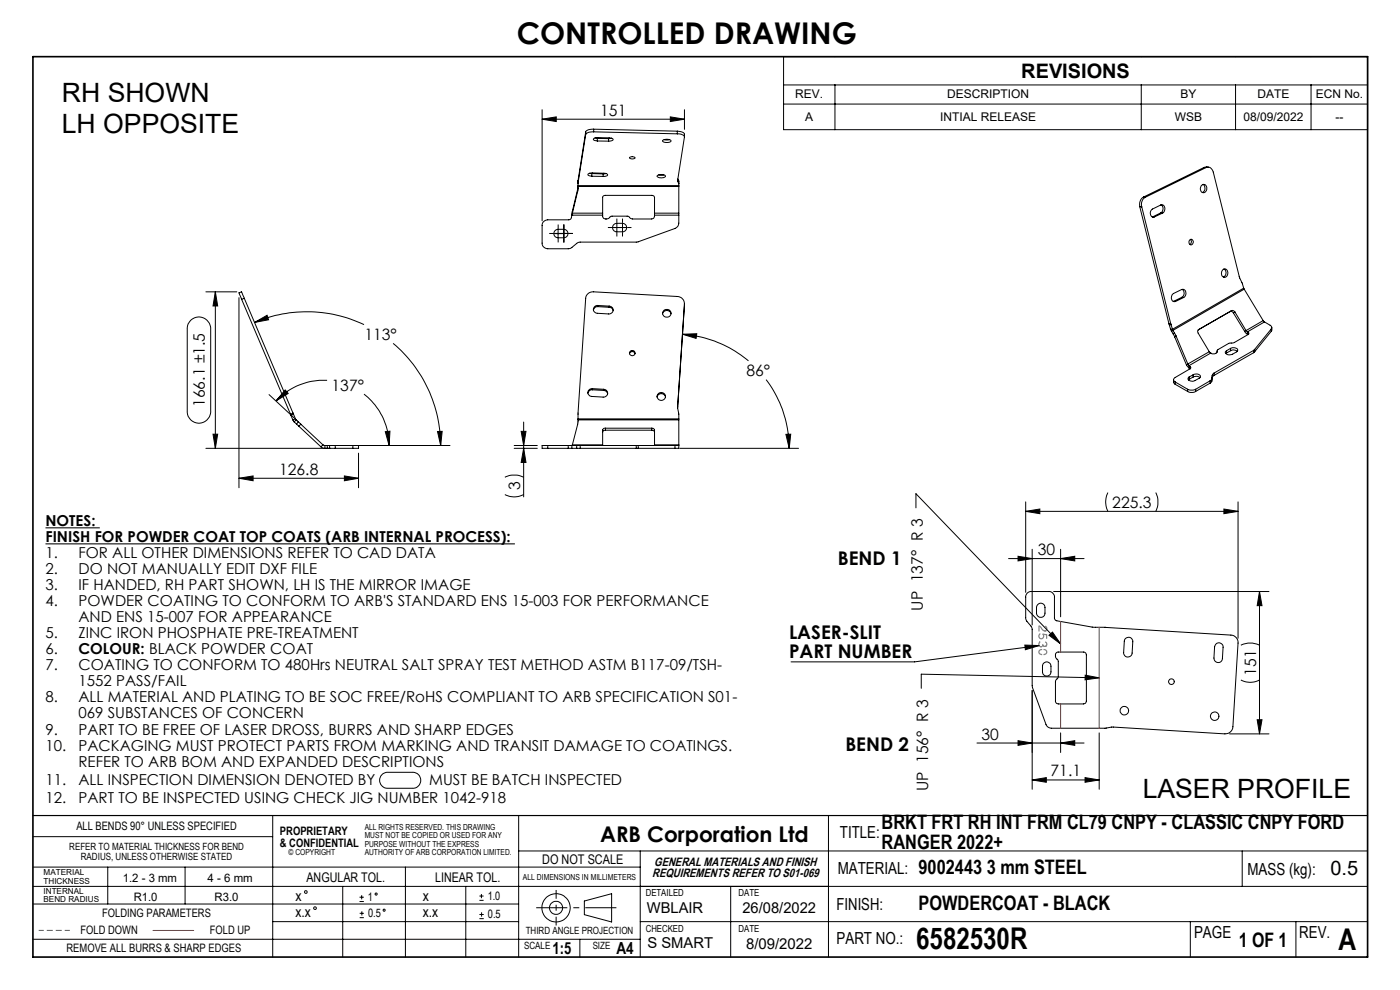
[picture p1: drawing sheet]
<svg xmlns="http://www.w3.org/2000/svg" width="297mm" height="210mm" viewBox="0 0 297 210" stroke-linecap="round" stroke-linejoin="round" font-family="sans-serif">
<g fill="none" stroke="#000" stroke-width=".21">
<path d="M166.2 12h123.9v15.5h-123.9zM166.2 18h123.9M177.1 18v9.5M242.1 18v9.5M262.1 18v9.5M278.1 18v9.5M115 25.3l3-.5v1zM115 23.3v23.5M115 25.3h30.2M122.6 38.3v.1M122.6 39.4v.1M122.6 39.5v1"/>
<path d="M122.6 39.6v.5M122.6 38.3v1.1M122.6 39.4h21.4M122.6 39.5h21.4M124.2 28.5l-1.6 10.5M124.2 28v.5M124.2 28l-1.6 10.3M125.1 36.8h.5M125.6 37.4l-.9-.3a.67 .67 0 0 1 1-.4l2.4 .1a.5 .5 0 0 1 .5-.1 .5 .5 0 0 1 .2 .5l-.8 .2M125.6 37.4h2.4M125.6 36.8v.6M125.6 36.8l2.4 .1"/>
<path d="M125.9 28a1.7 1.7 0 0 0-1.7 .5M125.9 27.4a1.61 1.61 0 0 0-1.7 .6M125.9 27.4v.6M125.9 28l17.8 .4M125.9 27.4l17.8 .4M126.2 29.3h.5M126.7 29.9l-.8-.2a.62 .62 0 0 1 .9-.5h2.4l.8 .3a.62 .62 0 0 1-.9 .4M126.7 29.9h2.4M126.7 29.3v.6M126.7 29.3l2.4 .1M128 36.9v.5M128.6 36.8l-.6 .1"/>
<path d="M129.1 29.4v.5M129.8 29.3l-.7 .1M133.6 33.4a.84 .84 0 0 1 1.1 .1 .8 .8 0 0 1-1.1-.1zM139.5 37.2l.4-.1a1.16 1.16 0 0 1 1.3 .3 1.33 1.33 0 0 1-1.8 0zM139.7 37.1h1.1M140.6 29.8l.4-.2a1.11 1.11 0 0 1 1.3 .3 1.38 1.38 0 0 1-1.8-.1zM140.9 29.6h1.1M142.2 24.8l3 .5-3 .5zM143.7 28.4a1.47 1.47 0 0 1 1.5 .6M143.7 27.8a1.17 1.17 0 0 1 1.5 1.2M143.7 27.8v.6M143.8 38.4l.2 .6"/>
<path d="M143.8 38.2v.2M143.8 38l.2 .3M144 38.3v.1M144 38.3v1.1M144 39.4v.1M144 39.5v5.7M145.2 23.3v4.1M145.2 29l-1.4 9.4M166.2 22.1h123.9M255 39.3a.7 .7 0 0 1 .8 0 .7 .7 0 0 1 .2 .9 .73 .73 0 0 1-1 .6 .73 .73 0 0 1-.3-1.2zM255.2 39.1a1.01 1.01 0 0 1-.1 1.7M255.4 35.5l.4 .1"/>
<path d="M255.4 35.5l-12.8 6.3M255.8 35.6a1.12 1.12 0 0 1 1.6 .9l5.5 22.2 .9 2.4M255.8 35.6l-12.8 6.2M256.4 35.4l-1 .1M117.4 49.6h2M117.7 49l.5-.3 1.4-.1a.9 .9 0 0 1 .9 .9 .9 .9 0 0 1-.9 .9h-1.2a.9 .9 0 0 1-.7-1.4zM118.4 48.5v2M121.3 45.6h.1M121.3 45.6l-.1 .6-.4 .4h-4.6a1.2 1.2 0 0 0-1.2 1.2v3.8a1.2 1.2 0 0 0 1.2 1.2l4.7-.1 1.5-1.1 .6-.2h12.2l8-2.9a1.21 1.21 0 0 0 .8-1.2v-1.7M121.3 45.6h6.5M121.4 45.2l-.1 .4M121.4 44.8l-.1 .8"/>
<path d="M121.4 45.2h6.4M121.4 44.8v.4M122.6 40.5l-1.2 4.7M122.6 40.1v.4M122.6 40.1l-1.2 4.7M127.8 45.2v-3.3a.5 .5 0 0 1 .6-.5h9.9a.5 .5 0 0 1 .6 .5v3.3M127.8 45.2v.4M127.8 45.6a.84 .84 0 0 0 .7 .8 .84 .84 0 0 0 .9-.4l.3-.1h3.5l.5 .4 .5 .2h4.1a.64 .64 0 0 0 .6-.9M130.2 47.6l.6-.2h1.2a.9 .9 0 0 1 .9 .9 .9 .9 0 0 1-.9 .9h-1.2a.88 .88 0 0 1-.8-.6 .88 .88 0 0 1 .2-1zM138.9 45.2v.4M138.9 45.2h5.1M138.9 45.6h5.1"/>
<path d="M144 45.2v.4M241.8 43.8l.4 .1M241.8 43.8l6.2 24.8M242.2 43.9l6.2 24.7M242.6 41.8a1.87 1.87 0 0 0-.8 2M242.6 41.8h.4M243 41.8a1.79 1.79 0 0 0-.8 2.1M244.5 46h.4M244.5 46h-.1M246.3 45.1l.4 .1M246.3 45.1l-1.8 .9M246.3 43.5a1.01 1.01 0 0 1 0 1.6"/>
<path d="M246.7 45.2a.95 .95 0 0 0 .4-1 .95 .95 0 0 0-.7-.8l-1.9 .9a.93 .93 0 0 0-.5 1 .93 .93 0 0 0 .8 .8l.1-.1M246.7 45.2l-1.8 .8M252.5 50.8a.54 .54 0 0 1 .7 .6 .54 .54 0 0 1-.8 .4l-.2-.6zM252.6 50.8a.73 .73 0 0 1-.2 1M259.5 57.1a.87 .87 0 0 1 1 .6 .87 .87 0 0 1-.5 1.1 .84 .84 0 0 1-.9-.5 .84 .84 0 0 1 .3-1.1zM259.7 57.1a.98 .98 0 0 1-.2 1.7M40.5 67.9a2.5 2.5 0 0 1 2.7-.5 2.5 2.5 0 0 1 1.5 2.3v17.6a2.49 2.49 0 0 1-2.5 2.5 2.49 2.49 0 0 1-2.5-2.5v-17.6a2.38 2.38 0 0 1 .8-1.8zM43.7 61.9h6.5M45.7 61.9l.5 3h-1zM45.7 61.9v33.2M50.7 63.1v40.4M51.3 63.5l10.3 24.4"/>
<path d="M51.8 63.3l-.6-1.4-.5 .3 .6 1.3M51.8 63.3l-.5 .2M51.8 63.3l10.4 24.3M54 68.4l2.7-1.5 .3 .9zM54 68.4a28.4 28.4 0 0 1 23.2 .5M83.4 72.8a28.4 28.4 0 0 1 10.1 21.7M126.8 64.8a.83 .83 0 0 0-.9 .8 .83 .83 0 0 0 .8 .9l2.4 .1a.83 .83 0 0 0 1-.8 .83 .83 0 0 0-.9-.9M126.8 65l-.6 .2-.3 .5M126.8 64.8l2.4 .1M126.8 64.8v.2M126.8 65l2.4 .2M129.2 65.2l.6 .2 .3 .5"/>
<path d="M129.2 64.9v.3M133.6 75a.6 .6 0 0 1 .5-.4 .6 .6 0 0 1 .6 .4M140.6 66.6a.9 .9 0 0 1 .9-.7 .9 .9 0 0 1 .8 .7M144.8 70.9l3-.1-.1 1zM144.8 70.9a24.8 24.8 0 0 1 14 5.6M145.2 64.4v.3M248 68.6v.3M248 68.6h.4M248 68.9h.4M248 68.9l.3 .9M248.3 69.8l.2 .5M248.3 69.8h.4"/>
<path d="M248.4 68.6v.3M248.4 68.9l.3 .9M248.5 70.3l.4 .5M248.7 69.8l.1 .3M248.8 70.1l.4 .6M248.8 70.1l-.3 .2M248.9 70.8l.3 .7M249 63.9l.4 .1M249 63.9l-.1 .1M249.2 70.7l.3 .6M249.2 70.7l-.3 .1M249.2 71.5l2.5 5.9"/>
<path d="M249.5 71.3l2.5 5.9M249.5 71.3l-.3 .2M250.7 63.1h.4M250.7 63.1l-1.7 .8M250.8 61.4a1.01 1.01 0 0 1-.1 1.7M251.1 63.1a.93 .93 0 0 0 .5-.9 .93 .93 0 0 0-.7-.8l-1.9 .9a.92 .92 0 0 0-.5 .9 .92 .92 0 0 0 .7 .8h.2M251.1 63.1l-1.7 .9M251.7 77.4l.5 .7M252 77.2l.2 .4M252 77.2l-.3 .2M252.2 77.6l.3 .2M252.2 77.6v.5"/>
<path d="M252.2 78.1l.2 .1M252.3 80v.5M252.4 78.2l-3.1 1.9a.5 .5 0 0 0-.3 .4 .5 .5 0 0 0 .3 .5M252.5 77.8l.1 .2-.2 .2M252.5 77.8v.4M253.1 79.5a1 1 0 0 1 1.6 .4l-.2 .2-1 .6a1.04 1.04 0 0 1-1.5-.4l.3-.3M253.1 80a1.31 1.31 0 0 1 1.5 .1M253.1 79.5l-.8 .5M253.1 79.5v.5M253.1 80l-.8 .5M254.2 69.9h.1a.51 .51 0 0 0-.1 .8l2.3 3.9M256.5 74.6l.4 .3"/>
<path d="M256.5 74.6l-4.5 2.6M256.9 74.9l-4.7 2.7M257.2 79.6l-.1 .8M257.2 79.6v.5M257.5 79.2l-.3 .4M257.5 79.6l-.3 .5M257.5 79.2v.4M258.2 74.4v.2M260.2 74.9l-.2 .1M260.2 74.4v.5M261.1 73.9a1.04 1.04 0 0 1 1.5 .4l-.1 .2-1 .6a.95 .95 0 0 1-1.5-.5l.2-.2M261.1 74.4a1.35 1.35 0 0 1 1.4 .1"/>
<path d="M261.1 73.9l-.9 .5M261.1 73.9v.5M261.1 74.4l-.9 .5M261.2 65.9h.5l.3 .3M261.2 65.9l-.3 .2a.52 .52 0 0 1 .8 .3M261.2 65.9l-7 4.1M261.7 66.4l2.4 3.9M262 66.2l2.3 3.9M262 66.2l-.3 .2M263.8 61.1l.1 .2M263.8 61.1l-15.1 8.7M263.9 61.3l-15.1 8.8"/>
<path d="M263.9 61.3l4.1 6.7M264.1 70.3l.5 .6M264.3 70.1l.3 .3M264.3 70.1l-.2 .2M264.6 70.4l.2 .1M264.6 70.4v.5M264.6 70.9l.2 .1M264.8 71l-3 1.7-1.1 .1-2.4 1.4-.1 .2a.8 .8 0 0 1-.5 .7 .8 .8 0 0 1-.8-.2M264.8 70.5a.26 .26 0 0 1 .1 .2 .26 .26 0 0 1-.1 .3M264.8 70.5v.5M266 74.3l-8.5 4.9M266 74.3v.5"/>
<path d="M266 74.8l-8.5 4.8M266.2 74.1l-.2 .2M266.2 74.6l-.2 .2M266.2 74.1v.5M268 68l.3 .3M268 68l-3.7 2.1M268.3 68.3l1.2 .7a.52 .52 0 0 1 .2 .8M268.3 68.3l-3.7 2.1M269.7 69.8l-3.5 4.3M269.7 69.8v.5M269.7 70.3l-3.5 4.3M269.8 69.5l-.1 .8"/>
<path d="M43.7 95.1h26.4M45.2 92.1h1l-.5 3zM57.1 83.7l6 5.6M60.5 82.7l.6 .8-2.5 1.5zM61.6 87.9l.1 .2M61.7 88.1l.4 1M62.1 89.1l.3 .4M62.2 87.6l.1 .3M62.2 87.6l-.6 .3M62.3 87.9l-.6 .2M62.3 87.9l.4 1M62.4 89.5l.5 .4"/>
<path d="M62.7 88.9l.1 .2M62.7 88.9l-.6 .2M62.8 89.1l-.4 .4M62.8 89.1l.5 .4M62.9 89.9l.5 .5M63.3 89.5l.5 .5M63.3 89.5l-.4 .4M63.4 90.4l4.7 4.4M63.8 90l-.4 .4M63.8 90l4.7 4.4M68.5 94.4l.4 .1M68.5 94.4l-.4 .4"/>
<path d="M68.9 94.5v.6l-.8-.3M68.9 94.5h.5M69.4 80.7a13.9 13.9 0 0 0-10.8 4.3M69.4 94.5v.6h.5M69.4 94.5h.5M69.9 95.1h1.2M69.9 94.5h1.2M69.9 94.5v.6M71.1 95.1h3.8M71.1 94.5v.6M71.1 94.5h3.8M74.9 94.5h1.2v.6h-1.2"/>
<path d="M74.9 94.5v.6M75.8 94.5h19.7M76.1 96.1v7.4M77.2 83.6a13.7 13.7 0 0 1 5.3 10.9M81.7 91.6l1-.1-.2 3zM92.8 91.5h1l-.3 3zM109.1 95.1h4.9M109.1 94.5h4.9M110.6 91.5h1l-.5 3zM111.1 89.5v15.9M111.1 95.1l.5 3h-1zM116.2 94.5h-1.2v.6h1.2"/>
<path d="M116.2 95.1h4.3M116.2 94.5h4.3M116.2 94.5v.6M120.5 94.5h.8M120.5 95.1h.8M120.5 94.5v.6M121.3 95.1h1M121.3 94.5h1M121.3 94.5v.6M121.4 94.4l-.1 .1M121.4 94.4h6.4M122.3 94.5h.8"/>
<path d="M122.3 95.1h.8M122.3 94.5v.6M122.6 89.1v.7l-1.2 4.6M122.6 88.9v.2M122.6 88.9l1.6-25.6a1.52 1.52 0 0 1 1.7-1.4l17.8 1a1.57 1.57 0 0 1 1.5 1.5l-1.4 22v-.2l.2 1.5v1.2M122.6 89.1h21.4M122.6 88.9h21.4M123.1 95.1h11.9M123.1 94.5h11.9M123.1 94.5v.6M125.7 82.4a.83 .83 0 0 0-1 .8 .83 .83 0 0 0 .9 .9l2.4 .1a.83 .83 0 0 0 .9-.7 .83 .83 0 0 0-.8-.9M125.7 82.7l-.6 .2-.4 .5"/>
<path d="M125.7 82.4l2.4 .2M125.7 82.4v.3M125.7 82.7l2.4 .1M127.8 94.4v.1M128.1 82.8l.6 .3 .2 .4M128.1 82.6v.2M128.4 90.8l-.3 .1-.3 .2v3.3M128.4 91.3a.5 .5 0 0 0-.6 .4M128.4 90.8h9.9M128.4 90.8v.5M128.4 91.3h9.9M135 94.5h.4"/>
<path d="M135 95.1h.4M135 94.5v.6M135.4 95.1h7.8M135.4 94.5h7.8M135.4 94.5v.6M138.3 90.8l.3 .1 .3 .3v3.2M138.3 91.3a.5 .5 0 0 1 .6 .4M138.3 90.8v.5M138.9 94.4v.1M138.9 94.4h5.1M139.4 84.2a.93 .93 0 0 1 .9-.7 .93 .93 0 0 1 .9 .7M143.2 94.5h.8"/>
<path d="M143.2 94.5v.6M144 94.5v.6h-.8M144 94.4v.1M144 88.9v.2M144 89.1v5.3M144.2 95.1h25.2M162.5 80.5a24.3 24.3 0 0 1 4.9 14.6M166.7 92.1h1l-.3 3zM249 80.6v.6l.3 .3M249.3 81l2.7 1.6M249.3 81v.5M249.3 81.5l2.7 1.5"/>
<path d="M252 82.6a2.12 2.12 0 0 0 1.6 0M252 83a1.8 1.8 0 0 0 1.6 0M252 82.6v.4M252.3 80.5l-.2 .1M253.6 82.6v.4M256.7 80.8l-3.1 1.8M256.7 80.8v.5M256.7 81.3l-3.1 1.7M257.1 80.4l-.4 .4M257.1 80.8l-.4 .5M257.1 80.4v.4M257.2 80.1l-.1 .7"/>
<path d="M50.7 101.5l3-.5v1zM50.7 101.5h25.4M73.1 101l3 .5-3 .5zM107.1 104.9a4.2 4.2 0 0 0 4 0M107.1 101.2a4.5 4.5 0 0 1 4 0M194.3 107.7v-3l30.7 31.9M214 118.5h16M216 118l3 .5-3 .5zM217.6 108.5l3-.5v1zM217.6 106.5v19.2M217.6 108.5h45M219 116.5v16.1"/>
<path d="M225 118.5l3-.5v1zM225 116.5v14.3M235 104.5a4.5 4.5 0 0 0 0 4M245.2 104.5a4.5 4.5 0 0 1 0 4M259.6 108l3 .5-3 .5zM262.6 106.5v28.9M217.4 136.8l3.1 .1-3 .9zM217.9 125.8l.6-.3h4a1.2 1.2 0 0 1 1.2 1.2v4.5l.2 .4 .3 .1 7.8 1.4h2.5l26.6 1.6a1.57 1.57 0 0 1 1.5 1.7l-1.1 17.8a1.63 1.63 0 0 1-1.6 1.5l-23.7-1.5-1.7 .3h-11.5a1.25 1.25 0 0 1-1.1-.8l-2.9-8.2v-12.2l-1.4-2.1v-4.8zM220.2 128.2a.88 .88 0 0 1 .9-.2 .88 .88 0 0 1 .6 .9v1.2a.9 .9 0 0 1-.9 .8 .9 .9 0 0 1-.9-.8v-1.5zM220.5 136.9l-26.5 3.5h-26.2M222.5 134.8l.8-.7 1.7 2.5zM223.5 125.5h45.7"/>
<path d="M224.1 138.5l.3-.2h5.5a.6 .6 0 0 1 .6 .6v9.8a.6 .6 0 0 1-.6 .6h-5.4a.6 .6 0 0 1-.6-.6v-4.1l.6-1v-3.5a1.29 1.29 0 0 1-.5-1.5zM238.7 135.6a.91 .91 0 0 1 1-.4 .91 .91 0 0 1 .6 .9l-.1 2.4a.9 .9 0 0 1-1 .9 .9 .9 0 0 1-.8-1zM258 136.6a.89 .89 0 0 1 1-.2 .89 .89 0 0 1 .5 .9l-.2 2.4a.9 .9 0 0 1-.9 .8 .9 .9 0 0 1-.9-.9l.2-2.4zM263.2 136.9a4.5 4.5 0 0 1 4 0M267.2 125.5l.5 3h-1zM267.2 125.5v30.2M207.3 157.6h22.7M216 157.1l3 .5-3 .5zM219 146.5v20.9M221.4 140.7a.9 .9 0 0 1 1-.2 .9 .9 0 0 1 .6 .8v1.2a.9 .9 0 0 1-.9 .9 .9 .9 0 0 1-.9-.9v-1.2zM225 157.6l3-.5v1zM225 155.5v4.1"/>
<path d="M230.2 143.2l3 .6-3 .4zM233.2 143.8l-37.8-.8v3M233.2 155.5v11.9M260.8 155.7h8.4M263.2 144.2a4.2 4.2 0 0 0 4 0M266.7 152.7h1l-.5 3zM7 177.5h50.9M57.9 173v30M81 164.3l1.1-.5h5.5a1.69 1.69 0 0 1 1.7 1.7 1.69 1.69 0 0 1-1.7 1.7h-5.4a1.7 1.7 0 0 1-1.5-1 1.7 1.7 0 0 1 .3-1.9zM110 173v30M175.8 173v30M219 165.4l3-.4v.9z"/>
<path d="M219 165.4h14.2M230.2 165l3 .4-3 .5zM7 188h283.1M7 199.2h128.8M7.1 183.9h128.7M7.1 191.8h102.9M22.9 183.9v7.9M39.3 183.9v7.9M57.9 195.5h52.1M72.7 188v15M76.3 191.2h.9M76.3 190.3h.9"/>
<path d="M76.3 194.7h.9M76.3 193.7h.9M76.7 189.9v.9M76.8 193.3v.9M86 183.9v19.1M98.8 188v15M101.7 194.9h.9M101.7 194h.9M101.7 191h.9M101.7 190.1h.9M102.1 189.6v.9M102.2 193.5v.9"/>
<path d="M110 180.5h180.1M123 199.2v3.8M124 191.1l5.8-1.5v6l-5.8-1.6zM135.8 180.5v22.5M135.8 195.5h154.3M155 188v15M252.5 195.5v7.5M263.5 180.5v7.5M274.9 195.5v7.5"/>
<circle cx="134.1" cy="74.9" r=".58"/>
<circle cx="141.4" cy="66.5" r=".86"/>
<circle cx="140.3" cy="84.1" r=".86"/>
<circle cx="238.5" cy="150.7" r=".91"/>
<circle cx="248.5" cy="144.6" r=".6"/>
<circle cx="257.7" cy="151.9" r=".89"/>
<circle cx="64.9" cy="189.2" r=".29"/>
<circle cx="66.8" cy="192.6" r=".29"/>
<circle cx="79.8" cy="189.6" r=".22"/>
<circle cx="81.5" cy="193.1" r=".22"/>
<circle cx="118" cy="192.6" r="3"/>
<circle cx="118" cy="192.6" r="1.38"/>
</g>
<path d="M9.7 112h11.5M9.7 115.4h99.5" fill="none" stroke="#000" stroke-width=".23"/>
<path d="M220.7 136.1v.1a.51 .51 0 0 0-.2 .8 .51 .51 0 0 0 .8-.2l.2 .3 .4-.1a.51 .51 0 0 0-.2-.8M220.7 134.4a.56 .56 0 0 0-.3 .8 .56 .56 0 0 0 .8 .2 .56 .56 0 0 0 0-.9l.8 .1v.8M221.1 137.8a.55 .55 0 0 0-.7 .5 .55 .55 0 0 0 .7 .5M221.4 137.8a.55 .55 0 0 1 .7 .5 .55 .55 0 0 1-.7 .5M221.7 132.8a.53 .53 0 0 1 .4 .9 .53 .53 0 0 1-.9-.1l-.8-.8v1.1" fill="none" stroke="#808080" stroke-width=".25"/>
<g fill="none" stroke="#000" stroke-width=".21" stroke-dasharray="15.2 1.3 1.3 1.3" stroke-linecap="butt">
<path d="M117.4 49.5h-.9M118.4 48.5v-.9M118.4 50.5v.9M118.6 49.5h-.9M119.4 49.5h.9M119.6 49.5v-1M119.6 49.5h-1M119.6 49.5v1M119.6 49.5h1M119.6 48.5v-.9M119.6 50.5v.9M120.6 49.5h.9"/>
<path d="M129.9 48.3h-.9M130.9 48.3v-1M130.9 48.3h-1M130.9 48.3v1M130.9 48.3h1M130.9 47.3v-.9M130.9 49.3v.9M131.1 48.3h-.9M131.9 48.3h.9M132.1 48.3v-1M132.1 48.3h-1M132.1 48.3v1"/>
<path d="M132.1 48.3h1M132.1 47.3v-.9M132.1 49.3v.9M133.1 48.3h.9"/>
</g>
<path d="M113.7 192.6h17.1" fill="none" stroke="#000" stroke-width=".21" stroke-dasharray="15.2 1.3 1.3 1.3" stroke-dashoffset="8.6" stroke-linecap="butt"/>
<path d="M118 196.3v-7.5" fill="none" stroke="#000" stroke-width=".21" stroke-dasharray="15.2 1.3 1.3 1.3" stroke-dashoffset="13.4" stroke-linecap="butt"/>
<path d="M14.8 197.4h-6.6" fill="none" stroke="#00f" stroke-width=".21" stroke-dasharray="1.3 .6" stroke-dashoffset=".2" stroke-linecap="butt"/>
<path d="M7 173h283.1" fill="none" stroke="#000" stroke-width=".25"/>
<path d="M7 12h283.1v191h-283.1z" fill="none" stroke="#000" stroke-width=".35"/>
<path d="M225 131.8v6.5M233.2 133.1v21.4M225 149.3v5.2M32.5 197.4h8.6" fill="none" stroke="#f00" stroke-width=".21"/>
<g fill="#000">
<path d="M217.4 136.8l3.1 .1-3 .9z"/>
<path d="M115 25.3l3-.5v1zM142.2 24.8l3 .5-3 .5z"/>
<path d="M45.7 61.9l.5 3h-1zM45.2 92.1h1l-.5 3zM267.2 125.5l.5 3h-1zM266.7 152.7h1l-.5 3z"/>
<path d="M81.7 91.6l1-.1-.2 3zM60.5 82.7l.6 .8-2.5 1.5zM92.8 91.5h1l-.3 3zM54 68.4l2.7-1.5 .3 .9zM166.7 92.1h1l-.3 3zM144.8 70.9l3-.1-.1 1zM216 118l3 .5-3 .5zM225 118.5l3-.5v1zM217.6 108.5l3-.5v1zM259.6 108l3 .5-3 .5z"/>
<path d="M111.1 95.1l.5 3h-1zM110.6 91.5h1l-.5 3z"/>
<path d="M50.7 101.5l3-.5v1zM73.1 101l3 .5-3 .5z"/>
<path d="M225 157.6l3-.5v1zM216 157.1l3 .5-3 .5z"/>
<path d="M230.2 143.2l3 .6-3 .4zM222.5 134.8l.8-.7 1.7 2.5z"/>
<path d="M219 165.4l3-.4v.9zM230.2 165l3 .4-3 .5z"/>
</g>
<g font-size="6.3">
<text x="109.6" y="9.4">CONTROLLED DRAWING</text>
<text x="194.4" y="201.4">6582530R</text>
<text x="283.9" y="201.6">A</text>
</g>
<g font-size="5.6">
<text x="13.1" y="21.6">RH SHOWN</text>
<text x="13.1" y="28.2">LH OPPOSITE</text>
<text x="242.4" y="169.3">LASER PROFILE</text>
</g>
<text font-size="4.6" x="127.3" y="178.7">ARB Corporation Ltd</text>
<g font-size="4.2">
<text x="216.7" y="16.6">REVISIONS</text>
<text x="187" y="175.9">BRKT FRT RH INT FRM CL79 CNPY - CLASSIC CNPY FORD</text>
<text x="187" y="180.1">RANGER 2022+</text>
<text x="194.9" y="185.3">9002443 3 mm STEEL</text>
<text x="282.2" y="185.6">0.5</text>
<text x="194.9" y="193">POWDERCOAT - BLACK</text>
<text x="262.8" y="200.9">1 OF 1</text>
</g>
<g font-size="4">
<text x="177.7" y="119.8">BEND 1</text>
<text x="167.4" y="135.5">LASER-SLIT</text>
<text x="167.4" y="139.5">PART NUMBER</text>
<text x="179.3" y="159.4">BEND 2</text>
</g>
<g font-size="3.5">
<text x="178.2" y="177.8">TITLE:</text>
<text x="177.7" y="185.4">MATERIAL:</text>
<text x="264.7" y="185.6">MASS (kg):</text>
<text x="177.5" y="193">FINISH:</text>
<text x="117.2" y="202.3">1:5</text>
<text x="130.8" y="202.3">A4</text>
<text x="177.5" y="200.2">PART NO.:</text>
<text x="253.3" y="198.9">PAGE</text>
<text x="275.6" y="198.9">REV.</text>
</g>
<g font-size="3.3">
<text x="127.3" y="24.5">151</text>
<text x="77.3" y="72.1">113°</text>
<text x="70.3" y="82.9">137°</text>
<text x="158.4" y="79.8">86°</text>
<text x="43.5" y="86.3" transform="rotate(-90 43.5 86.3)">166.1 ±1.5</text>
<text x="59.2" y="100.7">126.8</text>
<text x="110.4" y="104" transform="rotate(-90 110.4 104)">3</text>
<text x="236" y="107.7">225.3</text>
<text x="220.2" y="117.8">30</text>
<text x="195.7" y="129.6" transform="rotate(-90 195.7 129.6)">UP 137° R 3</text>
<text x="266.5" y="143.3" transform="rotate(-90 266.5 143.3)">151</text>
<text x="208.2" y="156.9">30</text>
<text x="196.9" y="167.8" transform="rotate(-90 196.9 167.8)">UP 156° R 3</text>
<text x="222.9" y="164.7">71.1</text>
</g>
<g font-size="3.2">
<text x="9.7" y="111.6">NOTES:</text>
<text x="9.7" y="118.4">1.</text>
<text x="9.7" y="115">FINISH FOR POWDER COAT TOP COATS (ARB INTERNAL PROCESS):</text>
<text x="16.7" y="118.4">FOR ALL OTHER DIMENSIONS REFER TO CAD DATA</text>
<text x="9.7" y="121.8">2.</text>
<text x="9.7" y="125.2">3.</text>
<text x="16.7" y="121.8">DO NOT MANUALLY EDIT DXF FILE</text>
<text x="16.7" y="125.2">IF HANDED, RH PART SHOWN, LH IS THE MIRROR IMAGE</text>
<text x="9.7" y="128.6">4.</text>
<text x="16.7" y="128.6">POWDER COATING TO CONFORM TO ARB'S STANDARD ENS 15-003 FOR PERFORMANCE</text>
<text x="9.7" y="135.4">5.</text>
<text x="16.7" y="132">AND ENS 15-007 FOR APPEARANCE</text>
<text x="16.7" y="135.4">ZINC IRON PHOSPHATE PRE-TREATMENT</text>
<text x="9.7" y="138.8">6.</text>
<text x="9.7" y="142.2">7.</text>
<text x="16.7" y="138.8">COLOUR: BLACK POWDER COAT</text>
<text x="16.7" y="142.2">COATING TO CONFORM TO 480Hrs NEUTRAL SALT SPRAY TEST METHOD ASTM B117-09/TSH-</text>
<text x="9.7" y="149">8.</text>
<text x="16.7" y="145.6">1552 PASS/FAIL</text>
<text x="16.7" y="149">ALL MATERIAL AND PLATING TO BE SOC FREE/RoHS COMPLIANT TO ARB SPECIFICATION S01-</text>
<text x="9.7" y="155.8">9.</text>
<text x="16.7" y="152.4">069 SUBSTANCES OF CONCERN</text>
<text x="16.7" y="155.8">PART TO BE FREE OF LASER DROSS, BURRS AND SHARP EDGES</text>
<text x="9.7" y="159.2">10.</text>
<text x="16.7" y="159.2">PACKAGING MUST PROTECT PARTS FROM MARKING AND TRANSIT DAMAGE TO COATINGS.</text>
<text x="9.7" y="166.5">11.</text>
<text x="16.7" y="162.6">REFER TO ARB BOM AND EXPANDED DESCRIPTIONS</text>
<text x="16.7" y="166.5">ALL INSPECTION DIMENSION DENOTED BY</text>
<text x="91.1" y="166.5">MUST BE BATCH INSPECTED</text>
<text x="9.7" y="170.4">12.</text>
<text x="16.7" y="170.4">PART TO BE INSPECTED USING CHECK JIG NUMBER 1042-918</text>
<text x="62.7" y="191.1">x</text>
<text x="89.7" y="191.2">x</text>
<text x="62.7" y="194.6">x.x</text>
<text x="89.7" y="194.4">x.x</text>
<text x="137.2" y="193.6">WBLAIR</text>
<text x="157.5" y="193.6">26/08/2022</text>
<text x="137.3" y="201.1">S SMART</text>
<text x="158.3" y="201.3">8/09/2022</text>
</g>
<g font-size="2.8">
<text x="115" y="183.2">DO NOT SCALE</text>
<text x="65" y="187.1">ANGULAR TOL.</text>
<text x="92.3" y="187.1">LINEAR TOL.</text>
</g>
<g font-size="2.6">
<text x="138.8" y="183.6">GENERAL MATERIALS AND FINISH</text>
<text x="138.4" y="186.1">REQUIREMENTS REFER TO S01-069</text>
</g>
<g font-size="2.5">
<text x="168.7" y="20.9">REV.</text>
<text x="201" y="20.9">DESCRIPTION</text>
<text x="250.4" y="20.9">BY</text>
<text x="266.8" y="20.9">DATE</text>
<text x="279.1" y="20.9">ECN No.</text>
<text x="170.8" y="25.6">A</text>
<text x="199.5" y="25.6">INTIAL RELEASE</text>
<text x="249.2" y="25.6">WSB</text>
<text x="263.8" y="25.6">08/09/2022</text>
<text x="283.3" y="25.6">--</text>
<text x="16.2" y="176.1">ALL BENDS 90° UNLESS SPECIFIED</text>
<text x="59.4" y="177.1">PROPRIETARY</text>
<text x="59.4" y="179.6">&amp; CONFIDENTIAL</text>
<text x="26.1" y="187.1">1.2 - 3 mm</text>
<text x="28.4" y="191.2">R1.0</text>
<text x="44" y="187.1">4 - 6 mm</text>
<text x="45.5" y="191.2">R3.0</text>
<text x="78" y="191.2">1</text>
<text x="103.5" y="190.9">1.0</text>
<text x="21.7" y="194.6">FOLDING PARAMETERS</text>
<text x="78.1" y="194.6">0.5</text>
<text x="103.5" y="194.8">0.5</text>
<text x="14.1" y="201.8">REMOVE ALL BURRS &amp; SHARP EDGES</text>
<text x="17.1" y="198.1">FOLD DOWN</text>
<text x="44.5" y="198.1">FOLD UP</text>
</g>
<g font-size="2.1">
<text x="14.7" y="180.4">REFER TO MATERIAL THICKNESS FOR BEND</text>
<text x="17.2" y="182.5">RADIUS, UNLESS OTHERWISE STATED</text>
<text x="137" y="190.1">DETAILED</text>
<text x="156.7" y="190.1">DATE</text>
<text x="137" y="197.6">CHECKED</text>
<text x="156.7" y="197.6">DATE</text>
<text x="111.2" y="201.4">SCALE</text>
<text x="111.5" y="198.2">THIRD ANGLE PROJECTION</text>
<text x="125.7" y="201.4">SIZE</text>
</g>
<g font-size="1.8">
<text x="77.4" y="176.1">ALL RIGHTS RESERVED. THIS DRAWING</text>
<text x="77.4" y="177.9">MUST NOT BE COPIED OR USED FOR ANY</text>
<text x="77.4" y="179.6">PURPOSE WITHOUT THE EXPRESS</text>
<text x="9.2" y="185.7">MATERIAL</text>
<text x="61.2" y="181.4">© COPYRIGHT</text>
<text x="77.4" y="181.4">AUTHORITY OF ARB CORPORATION LIMITED.</text>
<text x="9.2" y="189.7">INTERNAL</text>
<text x="9.2" y="191.4">BEND RADIUS</text>
<text x="9.2" y="187.5">THICKNESS</text>
<text x="110.9" y="186.6">ALL DIMENSIONS IN MILLIMETERS</text>
</g>
</svg>
